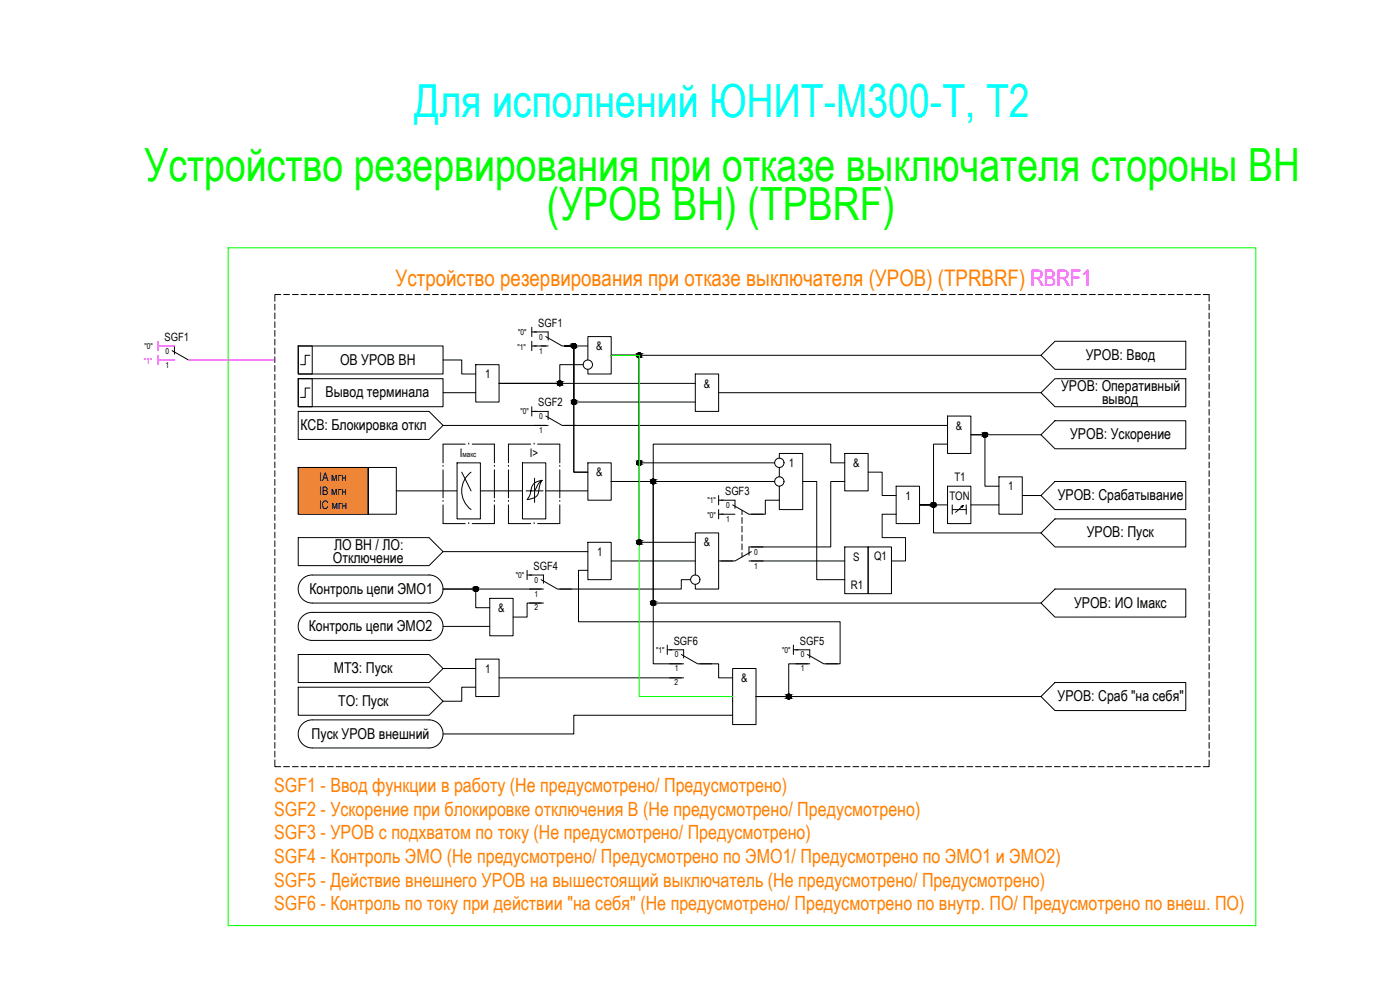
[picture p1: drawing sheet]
<svg xmlns="http://www.w3.org/2000/svg" width="1189mm" height="841mm" viewBox="0 0 1189 841" stroke-linecap="round" stroke-linejoin="round" font-family="sans-serif">
<!-- layer: 0 -->
<g fill="none" stroke="#000" stroke-width=".85">
<path d="M233 258v5M238 250h-5v6M241 250h5M248 250h5M256 250h5M263 250h5M271 250h5M278 250h5M285 250h5M293 250h5M300 250h5M308 250h5"/>
<path d="M315 250h5M323 250h5M330 250h5M338 250h4M345 250h5M352 250h5M360 250h5M367 250h5M375 250h5M382 250h5M390 250h5M397 250h5"/>
<path d="M404 250h5M412 250h5M419 250h5M427 250h5M434 250h5M442 250h5M449 250h5M457 250h4M464 250h5M471 250h5M479 250h5M486 250h5"/>
<path d="M494 250h5M501 250h5M509 250h5M516 250h5M524 250h4M531 250h5M538 250h5M546 250h5M553 250h5M561 250h5M568 250h5M576 250h5"/>
<path d="M583 250h5M590 250h5M598 250h5M605 250h5M613 250h5M620 250h5M628 250h5M635 250h5M643 250h4M650 250h5M657 250h5M665 250h5"/>
<path d="M672 250h5M680 250h5M687 250h5M695 250h5M702 250h5M709 250h5M717 250h5M724 250h5M732 250h5M739 250h5M747 250h5M754 250h5"/>
<path d="M762 250h4M769 250h5M776 250h5M784 250h5M791 250h5M799 250h5M806 250h5M814 250h5M821 250h5M828 250h5M836 250h5M843 250h5"/>
<path d="M851 250h5M858 250h5M866 250h5M873 250h5M881 250h4M888 250h5M895 250h5M903 250h5M910 250h5M918 250h5M925 250h5M933 250h5"/>
<path d="M940 250h5M947 250h5M955 250h5M962 250h5M970 250h5M977 250h5M985 250h5M992 250h5M1000 250h4M1007 250h5M1014 250h5M1022 250h5v6"/>
<path d="M1027 258v5M233 266v5M233 273v5M452 278v8M1027 266v5M1027 273v5M233 280v5M233 288v5M233 295v5M253 294h12v23h-12zM253 294h123v23h-123zM452 290v8"/>
<path d="M452 282h4M452 294h4M460 294h3M479 294h8v107h12M479 294h8v47h103M479 294h20M1027 280v5M1027 288v5M1027 295v5M233 303v5M233 310v5M233 318v5"/>
<path d="M263 302h-4v7h-4M376 306h16v11h12M404 309h20v32h-20zM495 309h-20v16h-51h166M499 306v-20h20v31h-20v-4M519 302h365M590 317h20v32h-20zM884 302l12-12h111v23h-111zM1027 303v5M1027 310v5M1027 318v5M233 325v5"/>
<path d="M233 333v4M233 340v5M253 321h123v24h-123zM253 321h12v24h-12zM263 329h-4v8h-4M376 333h28M610 333h274M884 333l12-12h111v24h-111zM1027 325v5M1027 333v4M1027 340v5M233 347v5"/>
<path d="M233 355v5M253 349h111l12 12-12 12h-111zM452 345v8M452 349h4M805 353h19v32h-19zM896 357h111v24h-111l-12-12zM1027 347v5M1027 355v5M233 362v5M233 370v5M233 377v5M376 361h87"/>
<path d="M479 361h326M805 377h-12v51h-12h24M884 369h-60h12v44h12M1027 362v5M1027 370v5M1027 377v5M233 385v5M233 392v5M233 399v5M253 397h60v39h-60zM313 397h24v39h-24zM388 393h20v47h-20z"/>
<path d="M444 393h19v47h-19zM499 393h20v32h-20zM658 393h-115v-91h-24h24v158h47M662 389v-4h20v47h-20v-19M662 397v8M717 385h20v32h-20zM717 393h-12v-16h-150v32h-36M1027 385v5M1027 392v5M1027 399v5M233 407v5M233 414v5"/>
<path d="M337 417h51M392 401l8 16M400 401a20 20 0 0 0 0 31M408 417h36M454 406v20M454 417h7M460 408a23 23 0 0 0-3 11 9 9 0 0 1-9 5 26 26 0 0 0 4-12 10 10 0 0 1 8-4l-3 2-3 7h-7M463 417h36M519 409h36v103h329M519 409h36v154h24M519 409h139M682 409h12v83h23"/>
<path d="M717 409h-12v55h-67M737 401h12v20h12M761 413h20v31h-20zM805 413h19v31h-19zM848 405h20v31h-20zM896 409h111v23h-111l-12-11zM1027 407v5M1027 414v5M233 422v5M233 429v5M233 437v5M610 421v7"/>
<path d="M610 432v8M610 425h4M610 436h4M630 433v4M630 439v5M662 425h-12v11h-12M761 436h-12v20h20v20h-12M781 428h12v24h91M809 428v8M809 432h12M816 430l2-1-7 6M818 429l-1 2"/>
<path d="M821 428v8M824 428h24M868 421h16M1027 422v5M1027 429v5M1027 437v5M233 444v5M233 452v5M233 459v5M253 456h111l12 12-12 12h-111zM630 447v5M630 454v5"/>
<path d="M896 440h111v24h-111l-12-12zM1027 444v5M1027 452v5M1027 459v5M233 466v5M233 474v5M376 468h123M499 460h20v32h-20zM519 476h71M610 476h12M630 462v4M630 469v4"/>
<path d="M638 476h79M717 464h20v40h-20zM737 464h20v40h-20zM1027 466v5M1027 474v5M233 481v5M233 489v5M233 496v5M265 488a12 12 0 0 0-12 12 12 12 0 0 0 12 12h99a12 12 0 0 0 12-12 12 12 0 0 0-12-12M265 488h99M448 488h4M448 484v8"/>
<path d="M460 500h-84h28v16h12M499 484h-8v44h222v35h-11M586 492h-7v8h-104M590 488v-36h20v48h-20v-4M1027 481v5M1027 489v5M1027 496v5M233 504v5M233 511v5M233 518v5M416 508h20v32h-20zM450 512h11"/>
<path d="M460 512h-12v12h-12M884 512l12-12h111v24h-111zM1027 504v5M1027 511v5M1027 518v5M233 526v5M233 533v5M257 523l3-2 4-1h100a12 12 0 0 1 12 12 12 12 0 0 1-12 12h-99a12 12 0 0 1-11-8 12 12 0 0 1 3-13zM376 532h40M1027 526v5M1027 533v5M233 541v5"/>
<path d="M233 548v5M233 556v5M253 555h111l12 12-12 12h-111zM404 559h20v32h-20zM567 547v8M567 551h4M674 551h4M674 547v8M1027 541v5M1027 548v5M1027 556v5M233 563v5"/>
<path d="M233 571v5M233 578v5M376 567h28M424 575h157M594 563h16v12h12M622 567h20v48h-20zM686 563h-16v28h-28h242M896 579h111v24h-111l-12-12zM1027 563v5M1027 571v5M1027 578v5M233 585v5"/>
<path d="M233 593v5M253 583h111l12 12-12 12h-111zM404 583h-12v12h-16M1027 585v5M1027 593v5M233 600v5M233 608v5M233 615v5M257 614l4-2 4-1h99a12 12 0 0 1 12 12 12 12 0 0 1-12 12h-99a12 12 0 0 1-11-8 12 12 0 0 1 3-13zM622 607h-135v16h-111M1027 600v5M1027 608v5"/>
<path d="M1027 615v5M233 623v5M233 630v5M233 637v5M1027 623v5M1027 630v5M1027 637v5M233 645v6h5M241 651h5M248 651h5M256 651h5M263 651h5"/>
<path d="M271 651h5M278 651h5M285 651h5M293 651h5M300 651h5M308 651h5M315 651h5M323 651h5M330 651h5M338 651h4M345 651h5M352 651h5"/>
<path d="M360 651h5M367 651h5M375 651h5M382 651h5M390 651h5M397 651h5M404 651h5M412 651h5M419 651h5M427 651h5M434 651h5M442 651h5"/>
<path d="M449 651h5M457 651h4M464 651h5M471 651h5M479 651h5M486 651h5M494 651h5M501 651h5M509 651h5M516 651h5M524 651h4M531 651h5"/>
<path d="M538 651h5M546 651h5M553 651h5M561 651h5M568 651h5M576 651h5M583 651h5M590 651h5M598 651h5M605 651h5M613 651h5M620 651h5"/>
<path d="M628 651h5M635 651h5M643 651h4M650 651h5M657 651h5M665 651h5M672 651h5M680 651h5M687 651h5M695 651h5M702 651h5M709 651h5"/>
<path d="M717 651h5M724 651h5M732 651h5M739 651h5M747 651h5M754 651h5M762 651h4M769 651h5M776 651h5M784 651h5M791 651h5M799 651h5"/>
<path d="M806 651h5M814 651h5M821 651h5M828 651h5M836 651h5M843 651h5M851 651h5M858 651h5M866 651h5M873 651h5M881 651h4M888 651h5"/>
<path d="M895 651h5M903 651h5M910 651h5M918 651h5M925 651h5M933 651h5M940 651h5M947 651h5M955 651h5M962 651h5M970 651h5M977 651h5"/>
<path d="M985 651h5M992 651h5M1000 651h4M1007 651h5M1014 651h5M1027 645v6h-5"/>
<circle cx="487" cy="294" r="2"/>
<circle cx="499" cy="309" r="4"/>
<circle cx="543" cy="302" r="2"/>
<circle cx="475" cy="325" r="2"/>
<circle cx="487" cy="341" r="2"/>
<circle cx="836" cy="369" r="2"/>
<circle cx="543" cy="393" r="2"/>
<circle cx="662" cy="393" r="4"/>
<circle cx="555" cy="409" r="2"/>
<circle cx="662" cy="409" r="4"/>
<circle cx="793" cy="428" r="2"/>
<circle cx="543" cy="460" r="2"/>
<circle cx="404" cy="500" r="2"/>
<circle cx="590" cy="492" r="4"/>
<circle cx="555" cy="512" r="2"/>
<circle cx="670" cy="591" r="2"/>
</g>
<path d="M194 210h872v576h-872zM519 302h24v289h79" fill="none" stroke="#0f0" stroke-width=".85"/>
<g fill="#000" stroke="#000" stroke-width=".85">
<path d="M487 296h1zM487 292h1zM542 300h1zM542 303l1 1zM542 303h1zM475 327h1zM475 323h1zM487 339h1zM487 343h1zM836 371h1zM836 367h1zM542 395h1z"/>
<path d="M542 391h1zM554 411h1zM554 407h1zM792 430h1zM792 427h1zM542 458h1zM542 462h1zM554 514h1zM554 510h1zM669 593h1zM669 589h1z"/>
<path d="M487 296h1zM487 296h1z"/>
<path d="M487 292h1zM487 292h1z"/>
<path d="M487 292h1zM487 292h1z"/>
<path d="M487 292h1zM486 292h2z"/>
<path d="M487 295h1zM487 295l1 1z"/>
<path d="M486 292h2zM486 292h2z"/>
<path d="M486 295h2zM486 295h2z"/>
<path d="M486 292h2zM486 292h2z"/>
<path d="M486 295h2zM486 295h2z"/>
<path d="M486 292h3zM486 292h3z"/>
<path d="M486 295h2zM486 295h2z"/>
<path d="M486 292h3zM486 292h3z"/>
<path d="M486 295h3zM486 295h2z"/>
<path d="M486 292h3zM486 292h3z"/>
<path d="M486 295h3zM486 295h3z"/>
<path d="M486 292l3 1zM486 292l3 1z"/>
<path d="M486 295h3zM486 295h3z"/>
<path d="M486 293h3zM486 293h3z"/>
<path d="M486 295h3zM486 295h3z"/>
<path d="M486 293h3zM486 293h3z"/>
<path d="M486 294h3zM486 294l3 1z"/>
<path d="M485 293h4zM485 293h4z"/>
<path d="M485 294h4zM485 294h4z"/>
<path d="M485 293h4zM485 293h4z"/>
<path d="M485 294h4zM485 294h4z"/>
<path d="M485 293h4zM485 293h4z"/>
<path d="M485 294h4zM485 294h4z"/>
<path d="M485 293l4 1zM485 293l4 1z"/>
<path d="M485 294h4zM485 294h4z"/>
<path d="M485 294h4zM485 294h4z"/>
<path d="M542 300h1zM542 300h1z"/>
<path d="M542 300h2zM542 300h2z"/>
<path d="M542 300h2zM542 300h2z"/>
<path d="M542 300h2zM542 300h2z"/>
<path d="M542 300h2zM542 300h2z"/>
<path d="M542 303h1zM542 303h1z"/>
<path d="M542 303h2zM542 303h1z"/>
<path d="M542 303h2zM542 303h2z"/>
<path d="M542 303h2zM542 303h2z"/>
<path d="M542 300h2zM542 300h2z"/>
<path d="M542 303h2zM542 303h2z"/>
<path d="M541 300h3zM541 300h3z"/>
<path d="M541 303h3zM541 303h3z"/>
<path d="M541 300h4zM541 300h4z"/>
<path d="M541 303h3zM541 303h3z"/>
<path d="M541 300l4 1zM541 300l4 1z"/>
<path d="M541 303h4zM541 303h3z"/>
<path d="M541 301h4zM541 301h4z"/>
<path d="M541 302h4zM541 302l4 1z"/>
<path d="M541 301h4zM541 301h4z"/>
<path d="M541 302h4zM541 302h4z"/>
<path d="M541 301h4zM541 301h4z"/>
<path d="M541 302h4zM541 302h4z"/>
<path d="M541 301h4zM541 301h4z"/>
<path d="M541 302h4zM541 302h4z"/>
<path d="M541 301l4 1zM541 301l4 1z"/>
<path d="M541 302h4zM541 302h4z"/>
<path d="M541 302h4zM541 302h4z"/>
<path d="M475 327h1zM475 327h1z"/>
<path d="M475 323h1zM475 323h1z"/>
<path d="M475 323h1zM475 323h1z"/>
<path d="M475 323l1 1zM475 324h1z"/>
<path d="M475 327h1zM475 327h1z"/>
<path d="M475 324h1zM474 324h2z"/>
<path d="M475 327h1zM475 327h1z"/>
<path d="M474 324h3zM474 324h3z"/>
<path d="M474 327h2zM474 327h2z"/>
<path d="M474 324h3zM474 324h3z"/>
<path d="M474 327h3zM474 327h2z"/>
<path d="M474 324h3zM474 324h3z"/>
<path d="M474 327h3zM474 327h3z"/>
<path d="M474 324h3zM474 324h3z"/>
<path d="M474 327h3zM474 327h3z"/>
<path d="M474 324h3zM474 324h3z"/>
<path d="M474 327h3zM474 327h3z"/>
<path d="M474 324h3zM474 324h3z"/>
<path d="M474 326h3zM474 326l3 1z"/>
<path d="M474 324l3 1zM474 324l3 1z"/>
<path d="M474 326h3zM474 326h3z"/>
<path d="M474 325h3zM474 325h3z"/>
<path d="M474 326h3zM474 326h3z"/>
<path d="M473 325h4zM473 325h4z"/>
<path d="M473 326h4zM473 326h4z"/>
<path d="M473 325h4zM473 325h4z"/>
<path d="M473 326h4zM473 326h4z"/>
<path d="M473 325h4zM473 325h4z"/>
<path d="M473 325l4 1zM473 325l4 1z"/>
<path d="M473 326h4zM473 326h4z"/>
<path d="M487 339h1zM487 339h1z"/>
<path d="M487 339h1zM487 339h1z"/>
<path d="M487 339h1zM486 339h2z"/>
<path d="M486 339h2zM486 339h2z"/>
<path d="M486 339l2 1zM486 340h2z"/>
<path d="M486 340h3zM486 340h3z"/>
<path d="M486 340h3zM486 340h3z"/>
<path d="M486 340h3zM486 340h3z"/>
<path d="M486 340h3zM486 340h3z"/>
<path d="M487 343h1zM487 343h1z"/>
<path d="M487 343h1zM487 343h1z"/>
<path d="M486 343h2zM486 343h2z"/>
<path d="M486 343h2zM486 343h2z"/>
<path d="M486 343h2zM486 343h2z"/>
<path d="M486 343h3zM486 343h2z"/>
<path d="M486 343h3zM486 343h3z"/>
<path d="M486 342h3zM486 342l3 1z"/>
<path d="M486 340h3zM486 340h3z"/>
<path d="M486 342h3zM486 342h3z"/>
<path d="M486 340h3zM486 340h3z"/>
<path d="M486 342h3zM486 342h3z"/>
<path d="M485 340l4 1zM485 340l4 1z"/>
<path d="M485 342h4zM485 342h4z"/>
<path d="M485 341h4zM485 341h4z"/>
<path d="M485 342h4zM485 342h4z"/>
<path d="M485 341h4zM485 341h4z"/>
<path d="M485 342h4zM485 342h4z"/>
<path d="M485 341h4zM485 341h4z"/>
<path d="M485 341h4zM485 341h4z"/>
<path d="M485 341h4zM485 341l4 1z"/>
<path d="M836 371h1zM836 371h1z"/>
<path d="M836 367h1zM836 367h1z"/>
<path d="M836 367h1zM836 367h1z"/>
<path d="M836 367h1zM836 367h1z"/>
<path d="M836 371h1zM836 371h1z"/>
<path d="M836 367h1zM835 367h2z"/>
<path d="M836 371h1zM836 371h1z"/>
<path d="M835 367h3zM835 367h3z"/>
<path d="M835 371h2zM835 371h2z"/>
<path d="M835 367h3zM835 367h3z"/>
<path d="M835 371h3zM835 371h2z"/>
<path d="M835 367l3 1zM835 367l3 1z"/>
<path d="M835 370h3zM835 370l3 1z"/>
<path d="M835 368h3zM835 368h3z"/>
<path d="M835 370h3zM835 370h3z"/>
<path d="M835 368h3zM835 368h3z"/>
<path d="M835 370h3zM835 370h3z"/>
<path d="M835 368h3zM835 368h3z"/>
<path d="M835 370h3zM835 370h3z"/>
<path d="M835 368h3zM835 368h3z"/>
<path d="M835 370h3zM835 370h3z"/>
<path d="M835 368h3zM835 368h3z"/>
<path d="M835 370h3zM835 370h3z"/>
<path d="M834 368l4 1zM834 368l4 1z"/>
<path d="M834 370h4zM834 370h4z"/>
<path d="M834 369h4zM834 369h4z"/>
<path d="M834 369h4zM834 369h4z"/>
<path d="M834 369h4zM834 369h4z"/>
<path d="M834 369h4zM834 369h4z"/>
<path d="M834 369h4zM834 369l4 1z"/>
<path d="M542 391h1zM542 391h1z"/>
<path d="M542 391h2zM542 391h2z"/>
<path d="M542 395h1zM542 395h1z"/>
<path d="M542 391h2zM542 391h2z"/>
<path d="M542 395h2zM542 395h1z"/>
<path d="M542 391h2zM542 391h2z"/>
<path d="M542 394h2zM542 394l2 1z"/>
<path d="M542 391h2zM542 391h2z"/>
<path d="M542 394h2zM542 394h2z"/>
<path d="M542 391h2zM542 391h2z"/>
<path d="M542 394h2zM542 394h2z"/>
<path d="M541 391l3 1zM541 391l3 1z"/>
<path d="M541 394h3zM541 394h3z"/>
<path d="M541 392h4zM541 392h4z"/>
<path d="M541 394h3zM541 394h3z"/>
<path d="M541 392h4zM541 392h4z"/>
<path d="M541 394h4zM541 394h3z"/>
<path d="M541 392h4zM541 392h4z"/>
<path d="M541 394h4zM541 394h4z"/>
<path d="M541 392h4zM541 392h4z"/>
<path d="M541 394h4zM541 394h4z"/>
<path d="M541 392h4zM541 392h4z"/>
<path d="M541 393h4zM541 393l4 1z"/>
<path d="M541 392l4 1zM541 392l4 1z"/>
<path d="M541 393h4zM541 393h4z"/>
<path d="M541 393h4zM541 393h4z"/>
<path d="M541 393h4zM541 393h4z"/>
<path d="M541 393h4zM541 393h4z"/>
<path d="M554 411h1zM554 411h1z"/>
<path d="M554 407h1zM554 407h1z"/>
<path d="M554 407h1zM554 407h1z"/>
<path d="M554 407h2zM554 407h2z"/>
<path d="M554 411h1zM554 411h1z"/>
<path d="M554 407h2zM554 407h2z"/>
<path d="M554 410h2zM554 410l1 1z"/>
<path d="M554 407h2zM554 407h2z"/>
<path d="M554 410h2zM554 410h2z"/>
<path d="M554 407h2zM553 407h3z"/>
<path d="M554 410h2zM554 410h2z"/>
<path d="M553 407h3zM553 407h3z"/>
<path d="M553 410h3zM553 410h3z"/>
<path d="M553 407h3zM553 407h3z"/>
<path d="M553 410h3zM553 410h3z"/>
<path d="M553 407l3 1zM553 407l3 1z"/>
<path d="M553 410h3zM553 410h3z"/>
<path d="M553 408h3zM553 408h3z"/>
<path d="M553 410h3zM553 410h3z"/>
<path d="M553 408h4zM553 408h4z"/>
<path d="M553 410h3zM553 410h3z"/>
<path d="M553 408h4zM553 408h4z"/>
<path d="M553 409h4zM553 409l3 1z"/>
<path d="M553 408h4zM553 408h4z"/>
<path d="M553 409h4zM553 409h4z"/>
<path d="M553 408h4zM553 408h4z"/>
<path d="M553 409h4zM553 409h4z"/>
<path d="M553 408l4 1zM553 408l4 1z"/>
<path d="M553 409h4zM553 409h4z"/>
<path d="M553 409h4zM553 409h4z"/>
<path d="M792 430h1zM792 430h1z"/>
<path d="M792 427h1zM792 427h1z"/>
<path d="M792 427h1zM792 427h1z"/>
<path d="M792 427h2zM792 427h2z"/>
<path d="M792 430h1zM792 430h1z"/>
<path d="M792 427h2zM792 427h2z"/>
<path d="M792 430h2zM792 430h1z"/>
<path d="M792 427h2zM792 427h2z"/>
<path d="M792 430h2zM792 430h2z"/>
<path d="M792 427h2zM791 427h3z"/>
<path d="M792 430h2zM792 430h2z"/>
<path d="M791 427h3zM791 427h3z"/>
<path d="M791 430h3zM791 430h3z"/>
<path d="M791 427h3zM791 427h3z"/>
<path d="M791 430h3zM791 430h3z"/>
<path d="M791 427h3zM791 427h3z"/>
<path d="M791 430h3zM791 430h3z"/>
<path d="M791 427l3 1zM791 427l3 1z"/>
<path d="M791 430h3zM791 430h3z"/>
<path d="M791 428h4zM791 428h4z"/>
<path d="M791 429h3zM791 429l3 1z"/>
<path d="M791 428h4zM791 428h4z"/>
<path d="M791 429h4zM791 429h3z"/>
<path d="M791 428h4zM791 428h4z"/>
<path d="M791 429h4zM791 429h4z"/>
<path d="M791 428h4zM791 428h4z"/>
<path d="M791 428h4zM791 428h4z"/>
<path d="M791 429h4zM791 429h4z"/>
<path d="M791 429h4zM791 429h4z"/>
<path d="M791 428h4zM791 428l4 1z"/>
<path d="M542 458h1zM542 458h1z"/>
<path d="M542 458h2zM542 458h2z"/>
<path d="M542 458h2zM542 458h2z"/>
<path d="M542 458l2 1zM542 459h2z"/>
<path d="M542 459h2zM542 459h2z"/>
<path d="M542 459h2zM542 459h2z"/>
<path d="M541 459h3zM541 459h3z"/>
<path d="M541 459h4zM541 459h4z"/>
<path d="M541 459h4zM541 459h4z"/>
<path d="M541 459h4zM541 459h4z"/>
<path d="M541 459l4 1zM541 459l4 1z"/>
<path d="M541 460h4zM541 460h4z"/>
<path d="M541 460h4zM541 460h4z"/>
<path d="M542 462h1zM542 462h1z"/>
<path d="M542 462h2zM542 462h1z"/>
<path d="M542 462h2zM542 462h2z"/>
<path d="M542 462h2zM542 462h2z"/>
<path d="M542 462h2zM542 462h2z"/>
<path d="M541 462h3zM541 462h3z"/>
<path d="M541 461h3zM541 461l3 1z"/>
<path d="M541 461h4zM541 461h3z"/>
<path d="M541 461h4zM541 461h4z"/>
<path d="M541 461h4zM541 461h4z"/>
<path d="M541 461h4zM541 461h4z"/>
<path d="M541 461h4zM541 461h4z"/>
<path d="M541 460h4zM541 460h4z"/>
<path d="M541 460h4zM541 460h4z"/>
<path d="M541 460h4zM541 460l4 1z"/>
<path d="M404 498h1zM403 498h2z"/>
<path d="M403 498h2zM403 498h2z"/>
<path d="M403 498h2zM403 498h2z"/>
<path d="M403 498h2zM403 498h2z"/>
<path d="M403 498h2zM403 498h2z"/>
<path d="M403 498l2 1zM403 498l2 1z"/>
<path d="M403 499h3zM403 499h3z"/>
<path d="M402 499h4zM402 499h4z"/>
<path d="M402 499h4zM402 499h4z"/>
<path d="M402 499h4zM402 499h4z"/>
<path d="M402 499h4zM402 499h4z"/>
<path d="M402 499l4 1zM402 499l4 1z"/>
<path d="M402 500h4zM402 500h4z"/>
<path d="M402 500h4zM402 500h4z"/>
<path d="M402 500h4zM402 500h4z"/>
<path d="M403 502h2zM403 502h1z"/>
<path d="M403 502h2zM403 502h2z"/>
<path d="M403 502h2zM403 502h2z"/>
<path d="M403 502h2zM403 502h2z"/>
<path d="M403 501h2zM403 501l2 1z"/>
<path d="M403 501h2zM403 501h2z"/>
<path d="M402 501h4zM402 501h3z"/>
<path d="M402 501h4zM402 501h4z"/>
<path d="M402 501h4zM402 501h4z"/>
<path d="M402 501h4zM402 501h4z"/>
<path d="M402 500h4zM402 500l4 1z"/>
<path d="M402 500h4zM402 500h4z"/>
<path d="M402 500h4zM402 500h4z"/>
<path d="M554 514h1zM554 514h1z"/>
<path d="M554 510h1zM554 510h1z"/>
<path d="M554 510h1zM554 510h1z"/>
<path d="M554 510h2zM554 510h2z"/>
<path d="M554 514h1zM554 514h1z"/>
<path d="M554 510h2zM554 510h2z"/>
<path d="M554 514h2zM554 514h1z"/>
<path d="M554 510h2zM554 510h2z"/>
<path d="M554 513h2zM554 513l2 1z"/>
<path d="M554 510h2zM553 510h3z"/>
<path d="M554 513h2zM554 513h2z"/>
<path d="M553 510h3zM553 510h3z"/>
<path d="M553 513h3zM553 513h3z"/>
<path d="M553 510l3 1zM553 510l3 1z"/>
<path d="M553 513h3zM553 513h3z"/>
<path d="M553 511h3zM553 511h3z"/>
<path d="M553 513h3zM553 513h3z"/>
<path d="M553 511h3zM553 511h3z"/>
<path d="M553 513h3zM553 513h3z"/>
<path d="M553 511h4zM553 511h4z"/>
<path d="M553 513h3zM553 513h3z"/>
<path d="M553 511h4zM553 511h4z"/>
<path d="M553 513h4zM553 513h3z"/>
<path d="M553 511h4zM553 511h4z"/>
<path d="M553 512h4zM553 512l4 1z"/>
<path d="M553 511l4 1zM553 511l4 1z"/>
<path d="M553 512h4zM553 512h4z"/>
<path d="M553 512h4zM553 512h4z"/>
<path d="M553 512h4zM553 512h4z"/>
<path d="M553 512h4zM553 512h4z"/>
<path d="M669 593h1zM669 593h1z"/>
<path d="M669 589h1zM669 589h1z"/>
<path d="M669 589h1zM669 589h1z"/>
<path d="M669 589h2zM669 589h2z"/>
<path d="M669 593h1zM669 593h1z"/>
<path d="M669 589h2zM669 589h2z"/>
<path d="M669 593h2zM669 593h1z"/>
<path d="M669 589l2 1zM669 589l2 1z"/>
<path d="M669 593h2zM669 593h2z"/>
<path d="M669 590h2zM668 590h3z"/>
<path d="M669 593h2zM669 593h2z"/>
<path d="M668 590h3zM668 590h3z"/>
<path d="M668 593h3zM668 593h3z"/>
<path d="M668 590h3zM668 590h3z"/>
<path d="M668 592h3zM668 592l3 1z"/>
<path d="M668 590h3zM668 590h3z"/>
<path d="M668 592h3zM668 592h3z"/>
<path d="M668 590h4zM668 590h4z"/>
<path d="M668 592h3zM668 592h3z"/>
<path d="M668 590h4zM668 590h4z"/>
<path d="M668 592h4zM668 592h3z"/>
<path d="M668 590l4 1zM668 590l4 1z"/>
<path d="M668 592h4zM668 592h4z"/>
<path d="M668 591h4zM668 591h4z"/>
<path d="M668 592h4zM668 592h4z"/>
<path d="M668 591h4zM668 591h4z"/>
<path d="M668 591h4zM668 591h4z"/>
<path d="M668 591l4 1zM668 591l4 1z"/>
<path d="M668 592h4zM668 592h4z"/>
<path d="M668 591h4zM668 591h4z"/>
</g>
<g fill="none" stroke="#000" stroke-width=".85">
<path d="M146 298l14 8M148 294v7M454 282h11v7M454 294h11M463 286l14 8h12M454 349h11v7M463 353l14 8h12M395 377h-19v16M398 377h.1M401 377h19v16M451 377h-19v16M454 377h.1"/>
<path d="M454 361h11M457 377h18v16M376 396h.1M376 399v24M420 396h.1M420 399v24M432 396h.1M432 399v24M475 396h.1M475 399v24M376 426h.1M376 428v16h19"/>
<path d="M420 426h.1M420 428v16h-19M432 426h.1M432 428v16h19M475 426h.1M475 428v16h-18M612 425h12v6M612 436h12M622 428l14 8h12M398 444h.1M454 444h.1M636 476h12"/>
<path d="M638 468l-14 8h-12M648 464h-12v7M450 488h11v7M450 500h11M460 492l13 8h12M569 551h12v7M579 555l13 8h12M676 551h12v7M686 555l14 8h11M569 563h12M676 563h12"/>
</g>
<!-- layer: 0 -->
<path d="M253 397l60 39v-39zM253 397l60 39h-60z" fill="#ef8637" stroke="#ef8637" stroke-width=".85"/>
<path d="M136 294h12M136 306h12M160 306h12" fill="none" stroke="#f0f" stroke-width=".85"/>
<!-- layer: 0 -->
<path d="M134 290v8M134 294h4M134 302v7M134 306h4M162 306h71" fill="none" stroke="#f0f" stroke-width=".85"/>
<text font-size="38.8" fill="#0ff" x="352" y="99">Для исполнений ЮНИТ-М300-Т, Т2</text>
<g font-size="38.8" fill="#0f0">
<text x="123" y="154">Устройство резервирования при отказе выключателя стороны ВН</text>
<text x="464" y="187">(УРОВ ВН) (TPBRF)</text>
</g>
<text font-size="19.4" fill="#ff7f00" x="336" y="243">Устройство резервирования при отказе выключателя (УРОВ) (TPRBRF) RBRF1</text>
<g font-size="16.6" fill="#ff7f00">
<text x="233" y="672">SGF1 - Ввод функции в работу (Не предусмотрено/ Предусмотрено)</text>
<text x="233" y="692">SGF2 - Ускорение при блокировке отключения В (Не предусмотрено/ Предусмотрено)</text>
<text x="233" y="712">SGF3 - УРОВ с подхватом по току (Не предусмотрено/ Предусмотрено)</text>
<text x="233" y="732">SGF4 - Контроль ЭМО (Не предусмотрено/ Предусмотрено по ЭМО1/ Предусмотрено по ЭМО1 и ЭМО2)</text>
<text x="233" y="752">SGF5 - Действие внешнего УРОВ на вышестоящий выключатель (Не предусмотрено/ Предусмотрено)</text>
<text x="233" y="773">SGF6 - Контроль по току при действии &quot;на себя&quot; (Не предусмотрено/ Предусмотрено по внутр. ПО/ Предусмотрено по внеш. ПО)</text>
</g>
<g font-size="12.7">
<text x="922" y="305">УРОВ: Ввод</text>
<text x="289" y="309">ОВ УРОВ ВН</text>
<text x="901" y="332">УРОВ: Оперативный</text>
<text x="276" y="337">Вывод терминала</text>
<text x="936" y="342">вывод</text>
<text x="255" y="365">КСВ: Блокировка откл</text>
<text x="909" y="373">УРОВ: Ускорение</text>
<text x="898" y="424">УРОВ: Срабатывание</text>
<text x="923" y="456">УРОВ: Пуск</text>
<text x="284" y="467">ЛО ВН / ЛО:</text>
<text x="283" y="477">Отключение</text>
<text x="263" y="504">Контроль цепи ЭМО1</text>
<text x="912" y="516">УРОВ: ИО Iмакс</text>
<text x="262" y="536">Контроль цепи ЭМО2</text>
<text x="283" y="571">МТЗ: Пуск</text>
<text x="287" y="599">ТО: Пуск</text>
<text x="898" y="595">УРОВ: Сраб &quot;на себя&quot;</text>
<text x="265" y="627">Пуск УРОВ внешний</text>
</g>
<g font-size="10">
<text x="506" y="297">&amp;</text>
<text x="412" y="321">1</text>
<text x="598" y="329">&amp;</text>
<text x="812" y="365">&amp;</text>
<text x="390" y="388">I</text>
<text x="450" y="388">I&gt;</text>
<text x="670" y="396">1</text>
<text x="724" y="396">&amp;</text>
<text x="506" y="404">&amp;</text>
<text x="271" y="408">IA мгн</text>
<text x="810" y="408">T1</text>
<text x="856" y="416">1</text>
<text x="271" y="420">IВ мгн</text>
<text x="769" y="424">1</text>
<text x="806" y="424">TON</text>
<text x="271" y="432">IС мгн</text>
<text x="598" y="464">&amp;</text>
<text x="507" y="472">1</text>
<text x="725" y="476">S</text>
<text x="742" y="475">Q1</text>
<text x="723" y="500">R1</text>
<text x="423" y="519">&amp;</text>
<text x="412" y="571">1</text>
<text x="629" y="579">&amp;</text>
</g>
<g font-size="9.7">
<text x="457" y="277">SGF1</text>
<text x="140" y="289">SGF1</text>
<text x="457" y="345">SGF2</text>
<text x="616" y="420">SGF3</text>
<text x="453" y="484">SGF4</text>
<text x="572" y="547">SGF6</text>
<text x="679" y="547">SGF5</text>
</g>
<g font-size="6.9">
<text x="440" y="284">&quot;0&quot;</text>
<text x="458" y="288">0</text>
<text x="123" y="296">&quot;0&quot;</text>
<text x="439" y="297">&quot;1&quot;</text>
<text x="141" y="300">0</text>
<text x="458" y="300">1</text>
<text x="141" y="312">1</text>
<text x="442" y="352">&quot;0&quot;</text>
<text x="458" y="356">0</text>
<text x="458" y="367">1</text>
<text x="601" y="427">&quot;1&quot;</text>
<text x="617" y="431">0</text>
<text x="601" y="439">&quot;0&quot;</text>
<text x="617" y="443">1</text>
<text x="640" y="471">0</text>
<text x="640" y="483">1</text>
<text x="438" y="490">&quot;0&quot;</text>
<text x="454" y="494">0</text>
<text x="454" y="506">1</text>
<text x="454" y="518">2</text>
<text x="557" y="554">&quot;1&quot;</text>
<text x="573" y="558">0</text>
<text x="664" y="554">&quot;0&quot;</text>
<text x="680" y="558">0</text>
<text x="573" y="570">1</text>
<text x="680" y="570">1</text>
<text x="573" y="582">2</text>
</g>
<text font-size="6.9" fill="#f0f" x="122" y="309">&quot;1&quot;</text>
<text font-size="6.7" x="393" y="388">макс</text>
</svg>
